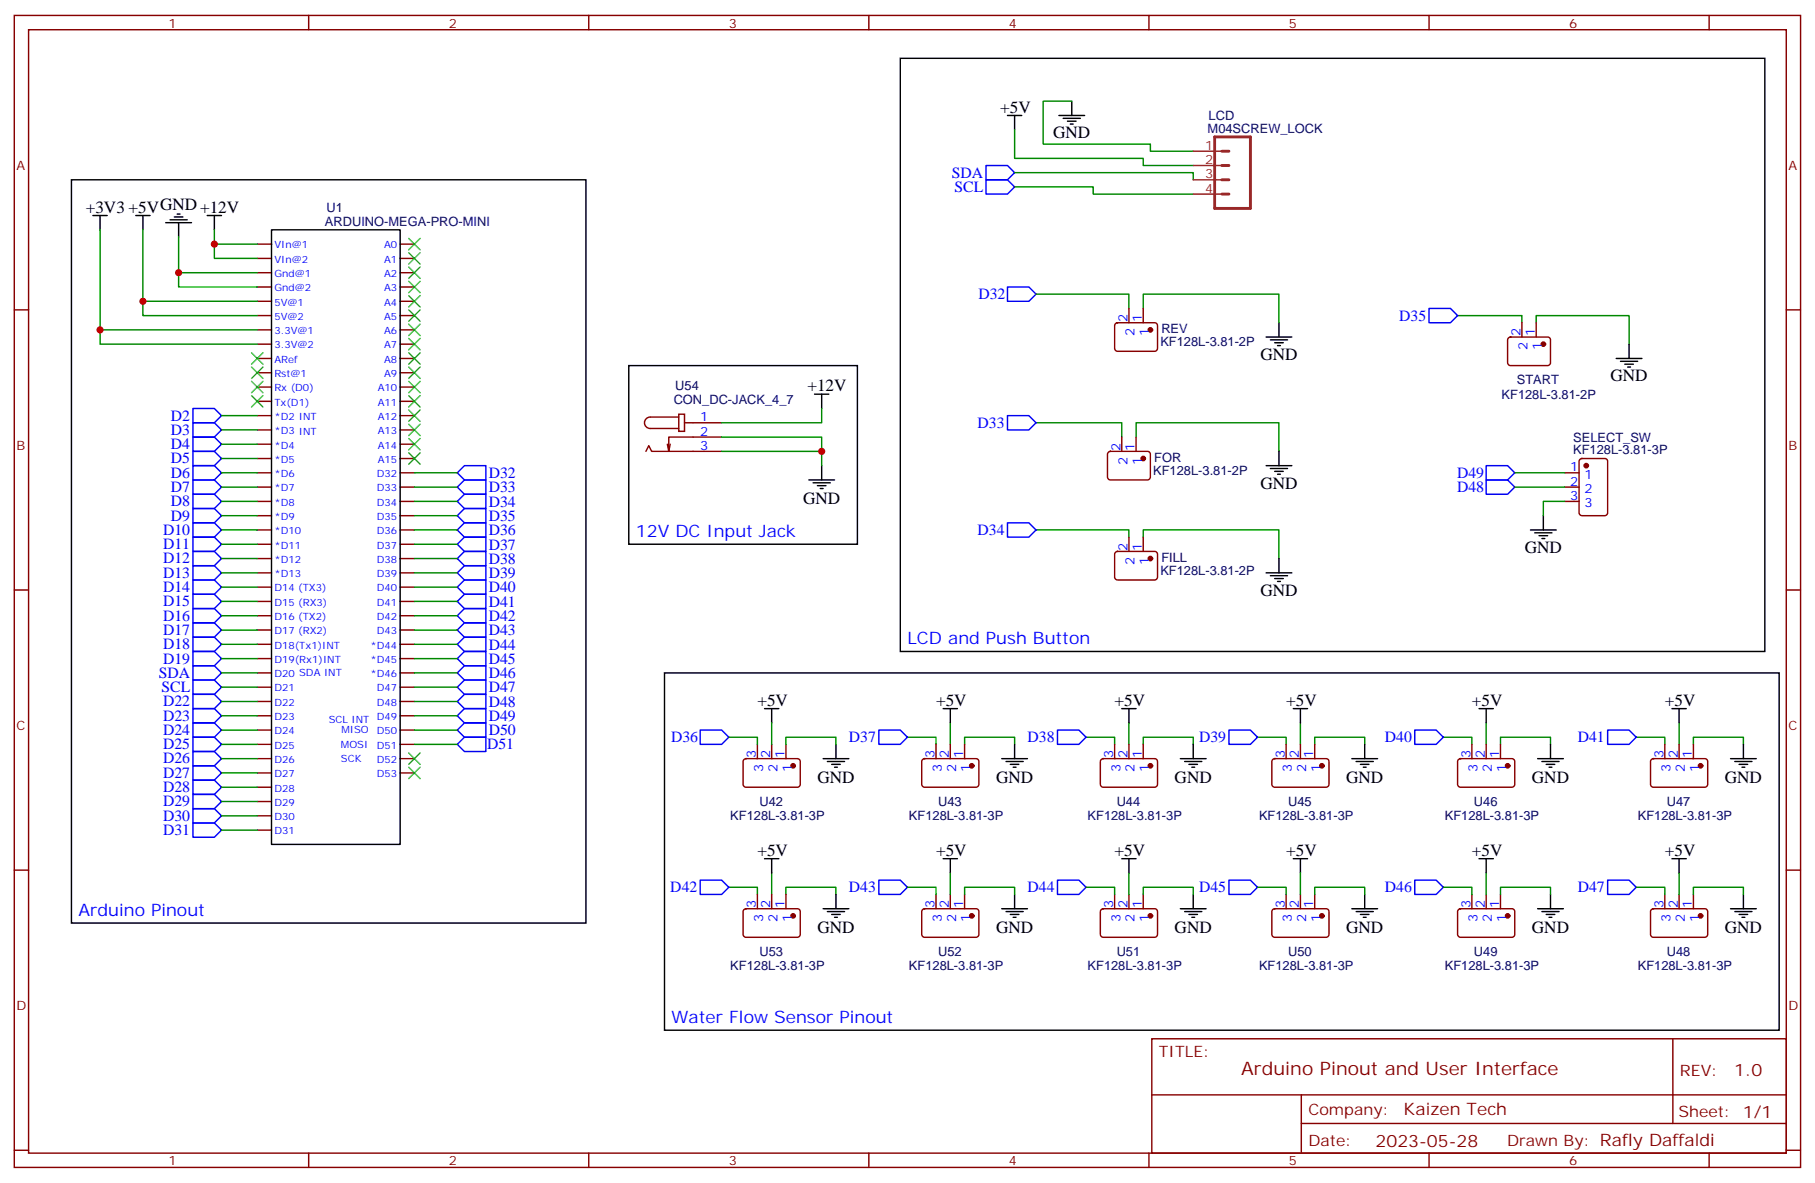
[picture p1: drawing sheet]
<svg xmlns="http://www.w3.org/2000/svg" width="448mm" height="292mm" viewBox="0 0 448 292" stroke-linecap="round" stroke-linejoin="round" font-family="sans-serif">
<g fill="none" stroke="#870000" stroke-width=".35">
<path d="M3.5 3.8h441v284.3h-441zM7.1 7.3h433.9v277.3h-433.9zM76.2 3.8v3.5M145.3 3.8v3.5M214.5 3.8v3.5M283.6 3.8v3.5M352.8 3.8v3.5M421.9 3.8v3.5M3.5 76.5h3.6M63.5 60.3h3.5M63.5 63.8h3.5M63.5 67.3h3.5"/>
<path d="M63.5 70.8h3.5M63.5 74.4h3.5M63.5 77.9h3.5M98.8 60.3h3.5M98.8 63.8h3.5M98.8 67.3h3.5M98.8 70.8h3.5M98.8 74.4h3.5M98.8 77.9h3.5M275.4 79.9l.5-.2h9.1a.71 .71 0 0 1 .8 .7v5.6a.76 .76 0 0 1-.8 .7h-9.1a.76 .76 0 0 1-.7-.7v-5.6zM278.7 76.1v3.6M282.2 76.1v3.6"/>
<path d="M375.7 79.7v3.5M379.2 79.7v3.5M441 76.5h3.5M63.5 81.4h3.5M63.5 84.9h3.5M63.5 88.5h3.5M63.5 92h3.5M63.5 95.5h3.5M63.5 99.1h3.5M98.8 81.4h3.5M98.8 84.9h3.5M98.8 88.5h3.5"/>
<path d="M98.8 92h3.5M98.8 95.5h3.5M98.8 99.1h3.5M372.4 83.4l.5-.2h9.2a.71 .71 0 0 1 .7 .7v5.6a.76 .76 0 0 1-.7 .7h-9.2a.76 .76 0 0 1-.7-.7v-5.6zM63.5 102.6h3.5M63.5 106.1h3.5M63.5 109.6h3.5M63.5 113.2h3.5M63.5 116.7h3.5M98.8 102.6h3.5M98.8 106.1h3.5M98.8 109.6h3.5"/>
<path d="M98.8 113.2h3.5M98.8 116.7h3.5M159.5 111.4l.7-1.4 .7 1.4h17.3M165.5 109.6l-.4 1.8M167.6 102.2h1.4v4.3h-1.4zM167.6 102.9h-7.1a1.41 1.41 0 0 0-1.4 1.5 1.41 1.41 0 0 0 1.4 1.4h7.1M169 104.4h9.2M178.2 107.9h-13.1v3.5l-.4-1.8M273.6 111.6l.5-.2h9.2a.71 .71 0 0 1 .7 .7v5.7a.76 .76 0 0 1-.7 .7h-9.2a.76 .76 0 0 1-.7-.7v-5.7zM276.9 107.9v3.5M280.5 107.9v3.5M386.3 116.7h3.5"/>
<path d="M390.1 113.4l.4-.2h5.7a.71 .71 0 0 1 .7 .7v12.7a.76 .76 0 0 1-.7 .7h-5.7a.76 .76 0 0 1-.7-.7v-12.7zM63.5 120.2h3.5M63.5 123.8h3.5M63.5 127.3h3.5M63.5 130.8h3.5M63.5 134.3h3.5M63.5 137.9h3.5M98.8 120.2h3.5M98.8 123.8h3.5M98.8 127.3h3.5M98.8 130.8h3.5M98.8 134.3h3.5"/>
<path d="M98.8 137.9h3.5M275.4 136.3l.5-.2h9.1a.71 .71 0 0 1 .8 .7v5.7a.76 .76 0 0 1-.8 .7h-9.1a.76 .76 0 0 1-.7-.7v-5.7zM278.7 132.6v3.5M282.2 132.6v3.5M386.3 120.2h3.5M386.3 123.8h3.5M3.5 145.6h3.6M63.5 141.4h3.5M63.5 144.9h3.5M63.5 148.4h3.5M63.5 152h3.5M63.5 155.5h3.5"/>
<path d="M63.5 159h3.5M98.8 141.4h3.5M98.8 144.9h3.5M98.8 148.4h3.5M98.8 152h3.5M98.8 155.5h3.5M98.8 159h3.5M441 145.6h3.5M63.5 162.6h3.5M63.5 166.1h3.5M63.5 169.6h3.5M63.5 173.1h3.5"/>
<path d="M63.5 176.7h3.5M98.8 162.6h3.5M98.8 166.1h3.5M98.8 169.6h3.5M98.8 173.1h3.5M98.8 176.7h3.5M63.5 180.2h3.5M63.5 183.7h3.5M63.5 187.3h3.5M63.5 190.8h3.5M63.5 194.3h3.5M63.5 197.8h3.5"/>
<path d="M98.8 180.2h3.5M98.8 183.7h3.5M98.8 187.3h3.5M98.8 190.8h3.5M183.7 187.5l.4-.2h12.7a.71 .71 0 0 1 .8 .7v5.6a.76 .76 0 0 1-.8 .7h-12.7a.76 .76 0 0 1-.7-.7v-5.6zM187 183.7v3.6M190.5 183.7v3.6M194 183.7v3.6M227.8 187.5l.4-.2h12.7a.71 .71 0 0 1 .8 .7v5.6a.76 .76 0 0 1-.8 .7h-12.7a.76 .76 0 0 1-.7-.7v-5.6zM231.1 183.7v3.6M234.6 183.7v3.6M238.1 183.7v3.6"/>
<path d="M271.9 187.5l.4-.2h12.7a.71 .71 0 0 1 .8 .7v5.6a.76 .76 0 0 1-.8 .7h-12.7a.76 .76 0 0 1-.7-.7v-5.6zM275.2 183.7v3.6M278.7 183.7v3.6M282.2 183.7v3.6M314.2 187.5l.5-.2h12.7a.71 .71 0 0 1 .7 .7v5.6a.76 .76 0 0 1-.7 .7h-12.7a.76 .76 0 0 1-.7-.7v-5.6zM317.5 183.7v3.6M321 183.7v3.6M324.6 183.7v3.6M360.1 187.5l.4-.2h12.7a.71 .71 0 0 1 .7 .7v5.6a.76 .76 0 0 1-.7 .7h-12.7a.76 .76 0 0 1-.7-.7v-5.6zM363.4 183.7v3.6M366.9 183.7v3.6M370.4 183.7v3.6"/>
<path d="M407.7 187.5l.5-.2h12.7a.71 .71 0 0 1 .7 .7v5.6a.76 .76 0 0 1-.7 .7h-12.7a.76 .76 0 0 1-.7-.7v-5.6zM411 183.7v3.6M414.5 183.7v3.6M418 183.7v3.6M3.5 214.8h3.6M63.5 201.4h3.5M63.5 204.9h3.5M441 214.8h3.5M183.7 224.5l.4-.2h12.7a.71 .71 0 0 1 .8 .7v5.6a.76 .76 0 0 1-.8 .8h-12.7a.76 .76 0 0 1-.7-.8v-5.6zM187 220.8v3.5M190.5 220.8v3.5M194 220.8v3.5"/>
<path d="M227.8 224.5l.4-.2h12.7a.71 .71 0 0 1 .8 .7v5.6a.76 .76 0 0 1-.8 .8h-12.7a.76 .76 0 0 1-.7-.8v-5.6zM231.1 220.8v3.5M234.6 220.8v3.5M238.1 220.8v3.5M271.9 224.5l.4-.2h12.7a.71 .71 0 0 1 .8 .7v5.6a.76 .76 0 0 1-.8 .8h-12.7a.76 .76 0 0 1-.7-.8v-5.6zM275.2 220.8v3.5M278.7 220.8v3.5M282.2 220.8v3.5M314.2 224.5l.5-.2h12.7a.71 .71 0 0 1 .7 .7v5.6a.76 .76 0 0 1-.7 .8h-12.7a.76 .76 0 0 1-.7-.8v-5.6zM317.5 220.8v3.5M321 220.8v3.5M324.6 220.8v3.5"/>
<path d="M360.1 224.5l.4-.2h12.7a.71 .71 0 0 1 .7 .7v5.6a.76 .76 0 0 1-.7 .8h-12.7a.76 .76 0 0 1-.7-.8v-5.6zM363.4 220.8v3.5M366.9 220.8v3.5M370.4 220.8v3.5M407.7 224.5l.5-.2h12.7a.71 .71 0 0 1 .7 .7v5.6a.76 .76 0 0 1-.7 .8h-12.7a.76 .76 0 0 1-.7-.8v-5.6zM411 220.8v3.5M414.5 220.8v3.5M418 220.8v3.5M284.3 256.4h156.7v28.2h-156.7zM413 256.4v20.9M284.4 270.2h156.4M321.3 277.3h119.5"/>
<path d="M321.3 270.2v14.2M3.5 283.9h3.6M76.2 284.6v3.5M145.3 284.6v3.5M214.5 284.6v3.5M283.6 284.6v3.5M352.8 284.6v3.5M421.9 284.6v3.5M441 283.9h3.5"/>
</g>
<g fill="none" stroke="#000" stroke-width=".35">
<path d="M222.2 14.4h213.5v146.4h-213.5zM248.7 28.5h3.5M250.5 28.5v3.5M261.4 28.5h6.4M262.5 29.2h4.2M263.5 29.9h2.1M264.2 30.6h.7M264.6 25v3.5M17.6 44.4h127v183.4h-127zM22.9 53.2h3.6M24.7 53.2v3.5M33.5 53.2h3.5"/>
<path d="M35.3 53.2v3.5M40.9 55h6.4M42 54.3h4.2M43 53.6h2.2M43.7 52.8h.7M44.1 55v3.5M51.2 53.2h3.5M52.9 53.2v3.5M67 56.7h31.8v151.7h-31.8zM315.7 79.7v3.5M155.2 90.2h56.5v44.1h-56.5zM201.1 97.3h3.5"/>
<path d="M202.8 97.3v3.5M312.6 83.2h6.3M313.6 83.9h4.3M314.7 84.6h2.1M315.4 85.3h.7M399 88.5h6.3M400 89.2h4.3M401.1 89.9h2.1M401.8 90.6h.7M402.2 84.9v3.6M199.7 118.5h6.3M200.7 119.2h4.3"/>
<path d="M201.8 119.9h2.1M202.8 114.9v3.6M312.6 114.9h6.3M313.6 115.6h4.3M314.7 116.3h2.1M315.4 117.1h.7M315.7 111.4v3.5M202.5 120.6h.7M315.7 137.9v3.5M377.8 130.8h6.4M378.9 131.5h4.2M379.9 132.2h2.2"/>
<path d="M380.6 132.9h.8M381 127.3v3.5M312.6 141.4h6.3M313.6 142.1h4.3M314.7 142.8h2.1M315.4 143.5h.7M164 166.1h275.2v88.2h-275.2zM188.7 174.9h3.6M190.5 174.9v3.5M232.8 174.9h3.6M234.6 174.9v3.5M276.9 174.9h3.6"/>
<path d="M278.7 174.9v3.5M319.3 174.9h3.5M321 174.9v3.5M365.1 174.9h3.6M366.9 174.9v3.5M412.7 174.9h3.6M414.5 174.9v3.5M203.2 187.3h6.3M204.3 188h4.2M205.3 188.7h2.1M206 189.4h.7M206.4 183.7v3.6"/>
<path d="M247.3 187.3h6.3M248.4 188h4.2M249.4 188.7h2.1M250.1 189.4h.7M250.5 183.7v3.6M291.4 187.3h6.3M292.5 188h4.2M293.5 188.7h2.1M294.2 189.4h.7M294.6 183.7v3.6M333.7 187.3h6.4M334.8 188h4.2"/>
<path d="M335.8 188.7h2.2M336.5 189.4h.8M336.9 183.7v3.6M379.6 187.3h6.3M380.6 188h4.3M381.7 188.7h2.1M382.4 189.4h.7M382.8 183.7v3.6M427.2 187.3h6.4M428.3 188h4.2M429.3 188.7h2.1M430 189.4h.7"/>
<path d="M430.4 183.7v3.6M188.7 211.9h3.6M190.5 211.9v3.6M232.8 211.9h3.6M234.6 211.9v3.6M276.9 211.9h3.6M278.7 211.9v3.6M319.3 211.9h3.5M321 211.9v3.6M365.1 211.9h3.6M366.9 211.9v3.6M412.7 211.9h3.6"/>
<path d="M414.5 211.9v3.6M203.2 224.3h6.3M204.3 225h4.2M205.3 225.7h2.1M206 226.4h.7M206.4 220.8v3.5M247.3 224.3h6.3M248.4 225h4.2M249.4 225.7h2.1M250.1 226.4h.7M250.5 220.8v3.5M291.4 224.3h6.3"/>
<path d="M292.5 225h4.2M293.5 225.7h2.1M294.2 226.4h.7M294.6 220.8v3.5M333.7 224.3h6.4M334.8 225h4.2M335.8 225.7h2.2M336.5 226.4h.8M336.9 220.8v3.5M379.6 224.3h6.3M380.6 225h4.3M381.7 225.7h2.1"/>
<path d="M382.4 226.4h.7M382.8 220.8v3.5M427.2 224.3h6.4M428.3 225h4.2M429.3 225.7h2.1M430 226.4h.7M430.4 220.8v3.5"/>
</g>
<g fill="none" stroke="#008700" stroke-width=".35">
<path d="M250.5 32v7.1h31.7v1.8h12.4M264.6 25h-7.1v10.6h26.5v1.7h10.6M24.7 56.7v28.2h38.8M35.3 56.7v21.2h28.2M44.1 58.5v12.3h19.4M52.9 56.7v7.1h10.6M250.5 42.6h44.1v1.8M250.5 46.1h19.4v1.8h24.7M35.3 74.4h28.2M44.1 67.3h19.4M52.9 60.3h10.6M255.8 72.6h22.9v3.5"/>
<path d="M282.2 76.1v-3.5h33.5v7.1M359.8 77.9h15.9v1.8M379.2 79.7v-1.8h23v7M24.7 81.4h38.8M54.7 102.6h8.8M54.7 106.1h8.8M54.7 109.6h8.8M54.7 113.2h8.8M54.7 116.7h8.8M102.3 116.7h10.6M178.2 107.9h24.6v7M178.2 111.4h24.6"/>
<path d="M202.8 100.8v3.6h-24.6M255.8 104.4h21.1v3.5M280.5 107.9v-3.5h35.2v7M373.9 116.7h12.4M54.7 120.2h8.8M54.7 123.8h8.8M54.7 127.3h8.8M54.7 130.8h8.8M54.7 134.3h8.8M54.7 137.9h8.8M102.3 120.2h10.6M102.3 123.8h10.6"/>
<path d="M102.3 127.3h10.6M102.3 130.8h10.6M102.3 134.3h10.6M102.3 137.9h10.6M255.8 130.8h22.9v1.8M282.2 132.6v-1.8h33.5v7.1M373.9 120.2h12.4M386.3 123.8h-5.3v3.5M54.7 141.4h8.8M54.7 144.9h8.8M54.7 148.4h8.8M54.7 152h8.8"/>
<path d="M54.7 155.5h8.8M54.7 159h8.8M102.3 141.4h10.6M102.3 144.9h10.6M102.3 148.4h10.6M102.3 152h10.6M102.3 155.5h10.6M102.3 159h10.6M54.7 166.1h8.8M54.7 169.6h8.8M54.7 162.6h8.8M54.7 173.1h8.8"/>
<path d="M54.7 176.7h8.8M102.3 166.1h10.6M102.3 169.6h10.6M102.3 162.6h10.6M102.3 173.1h10.6M102.3 176.7h10.6M190.5 178.4v5.3M234.6 178.4v5.3M278.7 178.4v5.3M321 178.4v5.3M366.9 178.4v5.3M414.5 178.4v5.3"/>
<path d="M54.7 180.2h8.8M54.7 183.7h8.8M54.7 187.3h8.8M54.7 190.8h8.8M54.7 197.8h8.8M54.7 194.3h8.8M102.3 180.2h10.6M102.3 183.7h10.6M179.9 182h7.1v1.7M194 183.7v-1.7h12.4v1.7M224 182h7.1v1.7M238.1 183.7v-1.7h12.4v1.7"/>
<path d="M268.1 182h7.1v1.7M282.2 183.7v-1.7h12.4v1.7M310.4 182h7.1v1.7M324.6 183.7v-1.7h12.3v1.7M356.3 182h7.1v1.7M370.4 183.7v-1.7h12.4v1.7M403.9 182h7.1v1.7M418 183.7v-1.7h12.4v1.7M54.7 204.9h8.8M54.7 201.4h8.8M179.9 219h7.1v1.8M190.5 215.5v5.3"/>
<path d="M224 219h7.1v1.8M234.6 215.5v5.3M268.1 219h7.1v1.8M278.7 215.5v5.3M310.4 219h7.1v1.8M321 215.5v5.3M356.3 219h7.1v1.8M366.9 215.5v5.3M403.9 219h7.1v1.8M414.5 215.5v5.3M194 220.8v-1.8h12.4v1.8M238.1 220.8v-1.8h12.4v1.8"/>
<path d="M282.2 220.8v-1.8h12.4v1.8M324.6 220.8v-1.8h12.3v1.8M370.4 220.8v-1.8h12.4v1.8M418 220.8v-1.8h12.4v1.8"/>
</g>
<g fill="none" stroke="#00f" stroke-width=".35">
<path d="M243.4 40.9h5.3l1.8 1.7-1.8 1.8h-5.3zM243.4 44.4h5.3l1.8 1.7-1.8 1.8h-5.3zM248.7 70.8h5.3l1.8 1.8-1.8 1.8h-5.3zM352.8 76.1h5.3l1.7 1.8-1.7 1.8h-5.3zM47.6 100.8h5.3l1.8 1.8-1.8 1.8h-5.3zM47.6 104.4h5.3l1.8 1.7-1.8 1.8h-5.3zM47.6 107.9h5.3l1.8 1.7-1.8 1.8h-5.3zM47.6 111.4h5.3l1.8 1.8-1.8 1.7h-5.3zM47.6 114.9h5.3l1.8 1.8-1.8 1.8h-5.3zM47.6 118.5h5.3l1.8 1.7-1.8 1.8h-5.3zM112.9 116.7l1.8-1.8h5.2v3.6h-5.2zM248.7 102.6h5.3l1.8 1.8-1.8 1.7h-5.3z"/>
<path d="M366.9 114.9h5.3l1.7 1.8-1.7 1.8h-5.3zM366.9 118.5h5.3l1.7 1.7-1.7 1.8h-5.3zM47.6 122h5.3l1.8 1.8-1.8 1.7h-5.3zM47.6 125.5h5.3l1.8 1.8-1.8 1.7h-5.3zM47.6 129h5.3l1.8 1.8-1.8 1.8h-5.3zM47.6 132.6h5.3l1.8 1.7-1.8 1.8h-5.3zM47.6 136.1h5.3l1.8 1.8-1.8 1.7h-5.3zM47.6 139.6h5.3l1.8 1.8-1.8 1.8h-5.3zM112.9 120.2l1.8-1.7h5.2v3.5h-5.2zM112.9 123.8l1.8-1.8h5.2v3.5h-5.2zM112.9 127.3l1.8-1.8h5.2v3.5h-5.2zM112.9 134.3l1.8-1.7h5.2v3.5h-5.2z"/>
<path d="M112.9 137.9l1.8-1.8h5.2v3.5h-5.2zM114.7 129h5.2v3.6h-5.2l-1.8-1.8zM248.7 129h5.3l1.8 1.8-1.8 1.8h-5.3zM47.6 143.2h5.3l1.8 1.7-1.8 1.8h-5.3zM47.6 146.7h5.3l1.8 1.7-1.8 1.8h-5.3zM47.6 150.2h5.3l1.8 1.8-1.8 1.7h-5.3zM47.6 153.7h5.3l1.8 1.8-1.8 1.8h-5.3zM47.6 157.3h5.3l1.8 1.7-1.8 1.8h-5.3zM112.9 141.4l1.8-1.8h5.2v3.6h-5.2zM112.9 144.9l1.8-1.7h5.2v3.5h-5.2zM112.9 148.4l1.8-1.7h5.2v3.5h-5.2zM112.9 152l1.8-1.8h5.2v3.5h-5.2z"/>
<path d="M112.9 155.5l1.8-1.8h5.2v3.6h-5.2zM112.9 159l1.8-1.7h5.2v3.5h-5.2zM47.6 164.3h5.3l1.8 1.8-1.8 1.8h-5.3zM47.6 167.9h5.3l1.8 1.7-1.8 1.8h-5.3zM47.6 160.8h5.3l1.8 1.8-1.8 1.7h-5.3zM47.6 171.4h5.3l1.8 1.7-1.8 1.8h-5.3zM47.6 174.9h5.3l1.8 1.8-1.8 1.7h-5.3zM47.6 178.4h5.3l1.8 1.8-1.8 1.8h-5.3zM112.9 162.6l1.8-1.8h5.2v3.5h-5.2zM112.9 169.6l1.8-1.7h5.2v3.5h-5.2zM112.9 173.1l1.8-1.7h5.2v3.5h-5.2zM112.9 176.7l1.8-1.8h5.2v3.5h-5.2z"/>
<path d="M114.7 164.3h5.2v3.6h-5.2l-1.8-1.8zM47.6 182h5.3l1.8 1.7-1.8 1.8h-5.3zM47.6 185.5h5.3l1.8 1.8-1.8 1.7h-5.3zM47.6 189h5.3l1.8 1.8-1.8 1.7h-5.3zM47.6 196.1h5.3l1.8 1.7-1.8 1.8h-5.3zM47.6 192.5h5.3l1.8 1.8-1.8 1.8h-5.3zM47.6 199.6h5.3l1.8 1.8-1.8 1.7h-5.3zM112.9 180.2l1.8-1.8h5.2v3.6h-5.2zM112.9 183.7l1.8-1.7h5.2v3.5h-5.2zM172.9 180.2h5.3l1.7 1.8-1.7 1.7h-5.3zM217 180.2h5.2l1.8 1.8-1.8 1.7h-5.2zM261.1 180.2h5.2l1.8 1.8-1.8 1.7h-5.2z"/>
<path d="M303.4 180.2h5.3l1.7 1.8-1.7 1.7h-5.3zM349.2 180.2h5.3l1.8 1.8-1.8 1.7h-5.3zM396.9 180.2h5.3l1.7 1.8-1.7 1.7h-5.3zM47.6 203.1h5.3l1.8 1.8-1.8 1.8h-5.3zM172.9 217.2h5.3l1.7 1.8-1.7 1.8h-5.3zM217 217.2h5.2l1.8 1.8-1.8 1.8h-5.2zM261.1 217.2h5.2l1.8 1.8-1.8 1.8h-5.2zM303.4 217.2h5.3l1.7 1.8-1.7 1.8h-5.3zM349.2 217.2h5.3l1.8 1.8-1.8 1.8h-5.3zM396.9 217.2h5.3l1.7 1.8-1.7 1.8h-5.3z"/>
</g>
<g fill="#870000" stroke="#870000" stroke-width=".35">
<circle cx="195.8" cy="189" r=".53"/>
<circle cx="239.9" cy="189" r=".53"/>
<circle cx="284" cy="189" r=".53"/>
<circle cx="326.3" cy="189" r=".53"/>
<circle cx="372.2" cy="189" r=".53"/>
<circle cx="419.8" cy="189" r=".53"/>
<circle cx="419.8" cy="226.1" r=".53"/>
<circle cx="372.2" cy="226.1" r=".53"/>
<circle cx="326.3" cy="226.1" r=".53"/>
<circle cx="284" cy="226.1" r=".53"/>
<circle cx="239.9" cy="226.1" r=".53"/>
<circle cx="195.8" cy="226.1" r=".53"/>
<circle cx="284" cy="81.4" r=".53"/>
<circle cx="282.2" cy="113.2" r=".53"/>
<circle cx="284" cy="137.9" r=".53"/>
<circle cx="381" cy="84.9" r=".53"/>
<circle cx="391.6" cy="114.9" r=".53"/>
</g>
<g fill="none" stroke="#3c3" stroke-width=".35">
<path d="M100.9 58.8l2.8 2.9M103.7 58.8l-2.8 2.9M100.9 62.4l2.8 2.8M100.9 65.9l2.8 2.8M100.9 69.4l2.8 2.8M100.9 73l2.8 2.8M100.9 76.5l2.8 2.8M103.7 62.4l-2.8 2.8M103.7 65.9l-2.8 2.8M103.7 69.4l-2.8 2.8M103.7 73l-2.8 2.8M103.7 76.5l-2.8 2.8"/>
<path d="M62.1 87.1l2.8 2.8M62.1 90.6l2.8 2.8M62.1 94.1l2.8 2.8M62.1 97.6l2.8 2.9M64.9 87.1l-2.8 2.8M64.9 90.6l-2.8 2.8M64.9 94.1l-2.8 2.8M64.9 97.6l-2.8 2.9M100.9 80l2.8 2.8M100.9 83.5l2.8 2.9M100.9 87.1l2.8 2.8M100.9 90.6l2.8 2.8"/>
<path d="M100.9 94.1l2.8 2.8M100.9 97.6l2.8 2.9M103.7 80l-2.8 2.8M103.7 83.5l-2.8 2.9M103.7 87.1l-2.8 2.8M103.7 90.6l-2.8 2.8M103.7 94.1l-2.8 2.8M103.7 97.6l-2.8 2.9M100.9 101.2l2.8 2.8M100.9 104.7l2.8 2.8M100.9 108.2l2.8 2.9M100.9 111.8l2.8 2.8"/>
<path d="M103.7 101.2l-2.8 2.8M103.7 104.7l-2.8 2.8M103.7 108.2l-2.8 2.9M103.7 111.8l-2.8 2.8M100.9 185.8l2.8 2.9M100.9 189.4l2.8 2.8M103.7 185.8l-2.8 2.9M103.7 189.4l-2.8 2.8"/>
</g>
<path d="M299.9 33.8h8.8v17.6h-8.8zM301.6 37.3h1.8M301.6 44.4h1.8M301.6 40.9h1.8M301.6 47.9h1.8" fill="none" stroke="#8c2424" stroke-width=".71"/>
<path d="M294.6 37.3h7M294.6 40.9h7M294.6 44.4h7M294.6 47.9h7" fill="none" stroke="#8c2424" stroke-width=".35"/>
<g fill="#c00">
<circle cx="52.9" cy="60.3" r=".88"/>
<circle cx="44.1" cy="67.3" r=".88"/>
<circle cx="35.3" cy="74.4" r=".88"/>
<circle cx="24.7" cy="81.4" r=".88"/>
<circle cx="202.8" cy="111.4" r=".88"/>
</g>
<text font-size="4.6" fill="#800" x="306.4" y="265.4">Arduino Pinout and User Interface</text>
<g font-size="4.2">
<text x="246.9" y="27.8">+5V</text>
<text x="260" y="34.1">GND</text>
<text x="21.2" y="52.5">+3V3 +5VGND+12V</text>
<text x="311.1" y="88.8">GND</text>
<text x="397.6" y="94.1">GND</text>
<text x="199.3" y="96.6">+12V</text>
<text x="198.3" y="124.5">GND</text>
<text x="311.1" y="120.6">GND</text>
<text x="376.4" y="136.5">GND</text>
<text x="311.1" y="147">GND</text>
<text x="187" y="174.2">+5V</text>
<text x="231.1" y="174.2">+5V</text>
<text x="275.2" y="174.2">+5V</text>
<text x="317.5" y="174.2">+5V</text>
<text x="363.4" y="174.2">+5V</text>
<text x="411" y="174.2">+5V</text>
<text x="201.8" y="193.3">GND</text>
<text x="245.9" y="193.3">GND</text>
<text x="290" y="193.3">GND</text>
<text x="332.3" y="193.3">GND</text>
<text x="378.2" y="193.3">GND</text>
<text x="425.8" y="193.3">GND</text>
<text x="187" y="211.2">+5V</text>
<text x="231.1" y="211.2">+5V</text>
<text x="275.2" y="211.2">+5V</text>
<text x="317.5" y="211.2">+5V</text>
<text x="363.4" y="211.2">+5V</text>
<text x="411" y="211.2">+5V</text>
<text x="201.8" y="230.3">GND</text>
<text x="245.9" y="230.3">GND</text>
<text x="290" y="230.3">GND</text>
<text x="332.3" y="230.3">GND</text>
<text x="378.2" y="230.3">GND</text>
<text x="425.8" y="230.3">GND</text>
</g>
<g font-size="4.2" fill="#00f">
<text x="157" y="132.6">12V DC Input Jack</text>
<text x="224" y="159">LCD and Push Button</text>
<text x="19.4" y="226.1">Arduino Pinout</text>
<text x="165.8" y="252.5">Water Flow Sensor Pinout</text>
</g>
<g font-size="4.2" fill="#800">
<text x="428.1" y="265.7">1.0</text>
<text x="346.5" y="275.2">Kaizen Tech</text>
<text x="339.6" y="283">2023-05-28</text>
</g>
<g font-size="3.9" fill="#00f">
<text x="235" y="43.9">SDA</text>
<text x="235.6" y="47.4">SCL</text>
<text x="241.5" y="73.8">D32</text>
<text x="345.4" y="79.2">D35</text>
<text x="42.2" y="103.8">D2</text>
<text x="42.2" y="107.3">D3</text>
<text x="241.3" y="105.6">D33</text>
<text x="42.2" y="110.9">D4</text>
<text x="42.2" y="114.4">D5</text>
<text x="42.2" y="117.9">D6</text>
<text x="120.6" y="118">D32</text>
<text x="359.7" y="117.9">D49</text>
<text x="42.2" y="121.4">D7</text>
<text x="42.2" y="125">D8</text>
<text x="120.6" y="121.5">D33</text>
<text x="120.6" y="125.1">D34</text>
<text x="359.7" y="121.4">D48</text>
<text x="42.2" y="128.5">D9</text>
<text x="120.6" y="128.6">D35</text>
<text x="40.2" y="132">D10</text>
<text x="40.2" y="135.5">D11</text>
<text x="120.6" y="132.1">D36</text>
<text x="120.6" y="135.6">D37</text>
<text x="241.3" y="132.1">D34</text>
<text x="40.2" y="139.1">D12</text>
<text x="40.2" y="142.6">D13</text>
<text x="120.6" y="139.2">D38</text>
<text x="120.6" y="142.7">D39</text>
<text x="40.2" y="146.1">D14</text>
<text x="40.2" y="149.7">D15</text>
<text x="120.6" y="146.2">D40</text>
<text x="120.6" y="149.7">D41</text>
<text x="40.2" y="153.2">D16</text>
<text x="120.6" y="153.3">D42</text>
<text x="40.2" y="156.7">D17</text>
<text x="40.2" y="160.2">D18</text>
<text x="120.6" y="156.8">D43</text>
<text x="120.6" y="160.3">D44</text>
<text x="39.2" y="167.3">SDA</text>
<text x="40.2" y="163.8">D19</text>
<text x="120.6" y="163.9">D45</text>
<text x="120.6" y="167.4">D46</text>
<text x="39.9" y="170.9">SCL</text>
<text x="120.6" y="170.9">D47</text>
<text x="40.2" y="174.4">D22</text>
<text x="40.2" y="177.9">D23</text>
<text x="120.6" y="174.5">D48</text>
<text x="120.6" y="178">D49</text>
<text x="40.2" y="181.4">D24</text>
<text x="40.2" y="184.9">D25</text>
<text x="120.2" y="185">D51</text>
<text x="120.6" y="181.4">D50</text>
<text x="165.7" y="183.1">D36</text>
<text x="209.6" y="183.2">D37</text>
<text x="253.7" y="183.2">D38</text>
<text x="296" y="183.2">D39</text>
<text x="341.9" y="183.2">D40</text>
<text x="389.5" y="183.2">D41</text>
<text x="40.2" y="188.4">D26</text>
<text x="40.2" y="191.9">D27</text>
<text x="40.2" y="195.6">D28</text>
<text x="40.2" y="199">D29</text>
<text x="40.2" y="202.6">D30</text>
<text x="40.2" y="206.1">D31</text>
<text x="165.5" y="220.2">D42</text>
<text x="209.6" y="220.2">D43</text>
<text x="253.7" y="220.2">D44</text>
<text x="296" y="220.2">D45</text>
<text x="341.9" y="220.3">D46</text>
<text x="389.5" y="220.3">D47</text>
</g>
<g font-size="3.9" fill="#800">
<text x="286.1" y="261">TITLE:</text>
<text x="414.7" y="265.7">REV:</text>
<text x="323" y="275.2">Company:</text>
<text x="414.4" y="275.8">Sheet: 1/1</text>
<text x="323" y="282.9">Date:</text>
<text x="372" y="282.9">Drawn By: Rafly Daffaldi</text>
</g>
<g font-size="3.2" fill="#800">
<text x="41.6" y="6.8">1</text>
<text x="110.8" y="6.8">2</text>
<text x="179.9" y="6.8">3</text>
<text x="249.1" y="6.8">4</text>
<text x="318.2" y="6.8">5</text>
<text x="387.3" y="6.8">6</text>
<text x="4.1" y="41.9">A</text>
<text x="441.5" y="41.9">A</text>
<text x="4.1" y="111.1">B</text>
<text x="441.5" y="111.1">B</text>
<text x="4.1" y="180.2">C</text>
<text x="441.5" y="180.2">C</text>
<text x="4.1" y="249.3">D</text>
<text x="441.5" y="249.3">D</text>
<text x="41.6" y="287.6">1</text>
<text x="110.8" y="287.6">2</text>
<text x="179.9" y="287.6">3</text>
<text x="249.1" y="287.6">4</text>
<text x="318.2" y="287.6">5</text>
<text x="387.3" y="287.6">6</text>
</g>
<g font-size="3.2" fill="#000080">
<text x="298.4" y="29.5">LCD</text>
<text x="298.1" y="32.7">M04SCREW_LOCK</text>
<text x="80.6" y="52.4">U1</text>
<text x="80.2" y="55.7">ARDUINO-MEGA-PRO-MINI</text>
<text x="286.7" y="82.2">REV</text>
<text x="286.5" y="85.4">KF128L-3.81-2P</text>
<text x="374.5" y="94.9">START</text>
<text x="166.3" y="99.6">CON_DC-JACK_4_7</text>
<text x="166.7" y="96.4">U54</text>
<text x="370.7" y="98.4">KF128L-3.81-2P</text>
<text x="284.9" y="114">FOR</text>
<text x="388.4" y="112.1">KF128L-3.81-3P</text>
<text x="388.4" y="109">SELECT_SW</text>
<text x="284.7" y="117.2">KF128L-3.81-2P</text>
<text x="286.5" y="141.9">KF128L-3.81-2P</text>
<text x="286.7" y="138.6">FILL</text>
<text x="180.3" y="202.5">KF128L-3.81-3P</text>
<text x="187.5" y="199">U42</text>
<text x="224.4" y="202.5">KF128L-3.81-3P</text>
<text x="231.6" y="199">U43</text>
<text x="268.5" y="202.5">KF128L-3.81-3P</text>
<text x="275.7" y="199">U44</text>
<text x="310.8" y="202.5">KF128L-3.81-3P</text>
<text x="318" y="199">U45</text>
<text x="356.7" y="202.5">KF128L-3.81-3P</text>
<text x="363.9" y="199">U46</text>
<text x="404.3" y="202.5">KF128L-3.81-3P</text>
<text x="411.5" y="199">U47</text>
<text x="180.3" y="239.5">KF128L-3.81-3P</text>
<text x="187.5" y="236">U53</text>
<text x="224.4" y="239.5">KF128L-3.81-3P</text>
<text x="231.6" y="236">U52</text>
<text x="268.5" y="239.5">KF128L-3.81-3P</text>
<text x="275.7" y="236">U51</text>
<text x="310.8" y="239.5">KF128L-3.81-3P</text>
<text x="318" y="236">U50</text>
<text x="356.7" y="239.5">KF128L-3.81-3P</text>
<text x="363.9" y="236">U49</text>
<text x="404.3" y="239.5">KF128L-3.81-3P</text>
<text x="411.5" y="236">U48</text>
</g>
<g font-size="3.2" fill="#8d2323">
<text x="297.5" y="37">1</text>
<text x="297.5" y="40.5">2</text>
<text x="297.5" y="44">3</text>
<text x="297.5" y="47.6">4</text>
</g>
<g font-size="3.2" fill="#00f">
<text x="278.3" y="79.5" transform="rotate(-90 278.3 79.5)">2</text>
<text x="280.1" y="83" transform="rotate(-90 280.1 83)">2</text>
<text x="281.9" y="79.5" transform="rotate(-90 281.9 79.5)">1</text>
<text x="283.6" y="83" transform="rotate(-90 283.6 83)">1</text>
<text x="375.4" y="83" transform="rotate(-90 375.4 83)">2</text>
<text x="378.9" y="83" transform="rotate(-90 378.9 83)">1</text>
<text x="377.1" y="86.5" transform="rotate(-90 377.1 86.5)">2</text>
<text x="380.6" y="86.5" transform="rotate(-90 380.6 86.5)">1</text>
<text x="172.9" y="104">1</text>
<text x="172.9" y="107.5">2</text>
<text x="172.9" y="111.1">3</text>
<text x="276.6" y="111.2" transform="rotate(-90 276.6 111.2)">2</text>
<text x="280.1" y="111.2" transform="rotate(-90 280.1 111.2)">1</text>
<text x="278.3" y="114.7" transform="rotate(-90 278.3 114.7)">2</text>
<text x="281.9" y="114.7" transform="rotate(-90 281.9 114.7)">1</text>
<text x="387.6" y="116.3">1</text>
<text x="387.6" y="119.9">2</text>
<text x="391.1" y="118.1">1</text>
<text x="387.6" y="123.4">3</text>
<text x="391.1" y="121.6">2</text>
<text x="391.1" y="125.2">3</text>
<text x="278.3" y="135.9" transform="rotate(-90 278.3 135.9)">2</text>
<text x="281.9" y="135.9" transform="rotate(-90 281.9 135.9)">1</text>
<text x="280.1" y="139.4" transform="rotate(-90 280.1 139.4)">2</text>
<text x="283.6" y="139.4" transform="rotate(-90 283.6 139.4)">1</text>
<text x="186.6" y="187.1" transform="rotate(-90 186.6 187.1)">3</text>
<text x="188.4" y="190.6" transform="rotate(-90 188.4 190.6)">3</text>
<text x="190.1" y="187.1" transform="rotate(-90 190.1 187.1)">2</text>
<text x="191.9" y="190.6" transform="rotate(-90 191.9 190.6)">2</text>
<text x="193.7" y="187.1" transform="rotate(-90 193.7 187.1)">1</text>
<text x="195.4" y="190.6" transform="rotate(-90 195.4 190.6)">1</text>
<text x="230.7" y="187.1" transform="rotate(-90 230.7 187.1)">3</text>
<text x="232.5" y="190.6" transform="rotate(-90 232.5 190.6)">3</text>
<text x="234.2" y="187.1" transform="rotate(-90 234.2 187.1)">2</text>
<text x="236" y="190.6" transform="rotate(-90 236 190.6)">2</text>
<text x="237.8" y="187.1" transform="rotate(-90 237.8 187.1)">1</text>
<text x="239.5" y="190.6" transform="rotate(-90 239.5 190.6)">1</text>
<text x="274.8" y="187.1" transform="rotate(-90 274.8 187.1)">3</text>
<text x="276.6" y="190.6" transform="rotate(-90 276.6 190.6)">3</text>
<text x="278.3" y="187.1" transform="rotate(-90 278.3 187.1)">2</text>
<text x="280.1" y="190.6" transform="rotate(-90 280.1 190.6)">2</text>
<text x="281.9" y="187.1" transform="rotate(-90 281.9 187.1)">1</text>
<text x="283.6" y="190.6" transform="rotate(-90 283.6 190.6)">1</text>
<text x="317.1" y="187.1" transform="rotate(-90 317.1 187.1)">3</text>
<text x="318.9" y="190.6" transform="rotate(-90 318.9 190.6)">3</text>
<text x="320.7" y="187.1" transform="rotate(-90 320.7 187.1)">2</text>
<text x="322.4" y="190.6" transform="rotate(-90 322.4 190.6)">2</text>
<text x="324.2" y="187.1" transform="rotate(-90 324.2 187.1)">1</text>
<text x="326" y="190.6" transform="rotate(-90 326 190.6)">1</text>
<text x="363" y="187.1" transform="rotate(-90 363 187.1)">3</text>
<text x="364.8" y="190.6" transform="rotate(-90 364.8 190.6)">3</text>
<text x="366.5" y="187.1" transform="rotate(-90 366.5 187.1)">2</text>
<text x="368.3" y="190.6" transform="rotate(-90 368.3 190.6)">2</text>
<text x="370.1" y="187.1" transform="rotate(-90 370.1 187.1)">1</text>
<text x="371.8" y="190.6" transform="rotate(-90 371.8 190.6)">1</text>
<text x="410.6" y="187.1" transform="rotate(-90 410.6 187.1)">3</text>
<text x="412.4" y="190.6" transform="rotate(-90 412.4 190.6)">3</text>
<text x="414.2" y="187.1" transform="rotate(-90 414.2 187.1)">2</text>
<text x="415.9" y="190.6" transform="rotate(-90 415.9 190.6)">2</text>
<text x="417.7" y="187.1" transform="rotate(-90 417.7 187.1)">1</text>
<text x="419.5" y="190.6" transform="rotate(-90 419.5 190.6)">1</text>
<text x="186.6" y="224.1" transform="rotate(-90 186.6 224.1)">3</text>
<text x="188.4" y="227.6" transform="rotate(-90 188.4 227.6)">3</text>
<text x="190.1" y="224.1" transform="rotate(-90 190.1 224.1)">2</text>
<text x="191.9" y="227.6" transform="rotate(-90 191.9 227.6)">2</text>
<text x="193.7" y="224.1" transform="rotate(-90 193.7 224.1)">1</text>
<text x="195.4" y="227.6" transform="rotate(-90 195.4 227.6)">1</text>
<text x="230.7" y="224.1" transform="rotate(-90 230.7 224.1)">3</text>
<text x="232.5" y="227.6" transform="rotate(-90 232.5 227.6)">3</text>
<text x="234.2" y="224.1" transform="rotate(-90 234.2 224.1)">2</text>
<text x="236" y="227.6" transform="rotate(-90 236 227.6)">2</text>
<text x="237.8" y="224.1" transform="rotate(-90 237.8 224.1)">1</text>
<text x="239.5" y="227.6" transform="rotate(-90 239.5 227.6)">1</text>
<text x="274.8" y="224.1" transform="rotate(-90 274.8 224.1)">3</text>
<text x="276.6" y="227.6" transform="rotate(-90 276.6 227.6)">3</text>
<text x="278.3" y="224.1" transform="rotate(-90 278.3 224.1)">2</text>
<text x="280.1" y="227.6" transform="rotate(-90 280.1 227.6)">2</text>
<text x="281.9" y="224.1" transform="rotate(-90 281.9 224.1)">1</text>
<text x="283.6" y="227.6" transform="rotate(-90 283.6 227.6)">1</text>
<text x="317.1" y="224.1" transform="rotate(-90 317.1 224.1)">3</text>
<text x="318.9" y="227.6" transform="rotate(-90 318.9 227.6)">3</text>
<text x="320.7" y="224.1" transform="rotate(-90 320.7 224.1)">2</text>
<text x="322.4" y="227.6" transform="rotate(-90 322.4 227.6)">2</text>
<text x="324.2" y="224.1" transform="rotate(-90 324.2 224.1)">1</text>
<text x="326" y="227.6" transform="rotate(-90 326 227.6)">1</text>
<text x="363" y="224.1" transform="rotate(-90 363 224.1)">3</text>
<text x="364.8" y="227.6" transform="rotate(-90 364.8 227.6)">3</text>
<text x="366.5" y="224.1" transform="rotate(-90 366.5 224.1)">2</text>
<text x="368.3" y="227.6" transform="rotate(-90 368.3 227.6)">2</text>
<text x="370.1" y="224.1" transform="rotate(-90 370.1 224.1)">1</text>
<text x="371.8" y="227.6" transform="rotate(-90 371.8 227.6)">1</text>
<text x="410.6" y="224.1" transform="rotate(-90 410.6 224.1)">3</text>
<text x="412.4" y="227.6" transform="rotate(-90 412.4 227.6)">3</text>
<text x="414.2" y="224.1" transform="rotate(-90 414.2 224.1)">2</text>
<text x="415.9" y="227.6" transform="rotate(-90 415.9 227.6)">2</text>
<text x="417.7" y="224.1" transform="rotate(-90 417.7 224.1)">1</text>
<text x="419.5" y="227.6" transform="rotate(-90 419.5 227.6)">1</text>
</g>
<g font-size="2.5" fill="#00f">
<text x="67.7" y="61.3">VIn@1</text>
<text x="67.7" y="64.8">VIn@2</text>
<text x="94.8" y="61.3">A0</text>
<text x="94.8" y="64.8">A1</text>
<text x="67.7" y="68.4">Gnd@1</text>
<text x="67.7" y="71.9">Gnd@2</text>
<text x="94.8" y="68.4">A2</text>
<text x="94.8" y="71.9">A3</text>
<text x="67.7" y="75.4">5V@1</text>
<text x="94.8" y="75.4">A4</text>
<text x="67.7" y="79">5V@2</text>
<text x="67.7" y="82.5">3.3V@1</text>
<text x="94.8" y="79">A5</text>
<text x="94.8" y="82.5">A6</text>
<text x="67.7" y="86">3.3V@2</text>
<text x="67.7" y="89.5">ARef</text>
<text x="94.8" y="86">A7</text>
<text x="94.8" y="89.5">A8</text>
<text x="67.7" y="93.1">Rst@1</text>
<text x="94.8" y="93.1">A9</text>
<text x="67.7" y="96.6">Rx (D0)</text>
<text x="67.7" y="100.1">Tx(D1)</text>
<text x="93.2" y="96.6">A10</text>
<text x="93.2" y="100.1">A11</text>
<text x="67.7" y="103.6">*D2 INT</text>
<text x="67.7" y="107.2">*D3 INT</text>
<text x="93.2" y="103.6">A12</text>
<text x="93.2" y="107.2">A13</text>
<text x="67.7" y="110.7">*D4</text>
<text x="93.2" y="110.7">A14</text>
<text x="67.7" y="114.2">*D5</text>
<text x="67.7" y="117.8">*D6</text>
<text x="93" y="117.8">D32</text>
<text x="93.2" y="114.2">A15</text>
<text x="67.7" y="121.3">*D7</text>
<text x="67.7" y="124.8">*D8</text>
<text x="93" y="121.3">D33</text>
<text x="93" y="124.8">D34</text>
<text x="67.7" y="128.3">*D9</text>
<text x="67.7" y="131.9">*D10</text>
<text x="93" y="128.3">D35</text>
<text x="93" y="131.9">D36</text>
<text x="67.7" y="135.4">*D11</text>
<text x="93" y="135.4">D37</text>
<text x="67.7" y="138.9">*D12</text>
<text x="67.7" y="142.5">*D13</text>
<text x="93" y="138.9">D38</text>
<text x="93" y="142.5">D39</text>
<text x="67.7" y="146">D14 (TX3)</text>
<text x="67.7" y="149.5">D15 (RX3)</text>
<text x="93" y="146">D40</text>
<text x="93" y="149.5">D41</text>
<text x="67.7" y="153">D16 (TX2)</text>
<text x="93" y="153">D42</text>
<text x="67.7" y="156.6">D17 (RX2)</text>
<text x="67.7" y="160.1">D18(Tx1)INT</text>
<text x="91.5" y="160.1">*D44</text>
<text x="93" y="156.6">D43</text>
<text x="67.7" y="163.6">D19(Rx1)INT</text>
<text x="67.7" y="167.1">D20 SDA INT</text>
<text x="91.5" y="163.6">*D45</text>
<text x="91.5" y="167.1">*D46</text>
<text x="67.7" y="170.7">D21</text>
<text x="93" y="170.7">D47</text>
<text x="67.7" y="174.2">D22</text>
<text x="67.7" y="177.7">D23</text>
<text x="81.1" y="178.4">SCL INT</text>
<text x="93" y="174.2">D48</text>
<text x="93" y="177.7">D49</text>
<text x="67.7" y="181.3">D24</text>
<text x="67.7" y="184.8">D25</text>
<text x="84.2" y="184.7">MOSI</text>
<text x="84.3" y="181">MISO</text>
<text x="93" y="181.3">D50</text>
<text x="93" y="184.8">D51</text>
<text x="67.7" y="188.3">D26</text>
<text x="67.7" y="191.8">D27</text>
<text x="84.2" y="188.2">SCK</text>
<text x="93" y="188.3">D52</text>
<text x="93" y="191.8">D53</text>
<text x="67.7" y="195.4">D28</text>
<text x="67.7" y="198.9">D29</text>
<text x="67.7" y="202.4">D30</text>
<text x="67.7" y="206">D31</text>
</g>
</svg>
